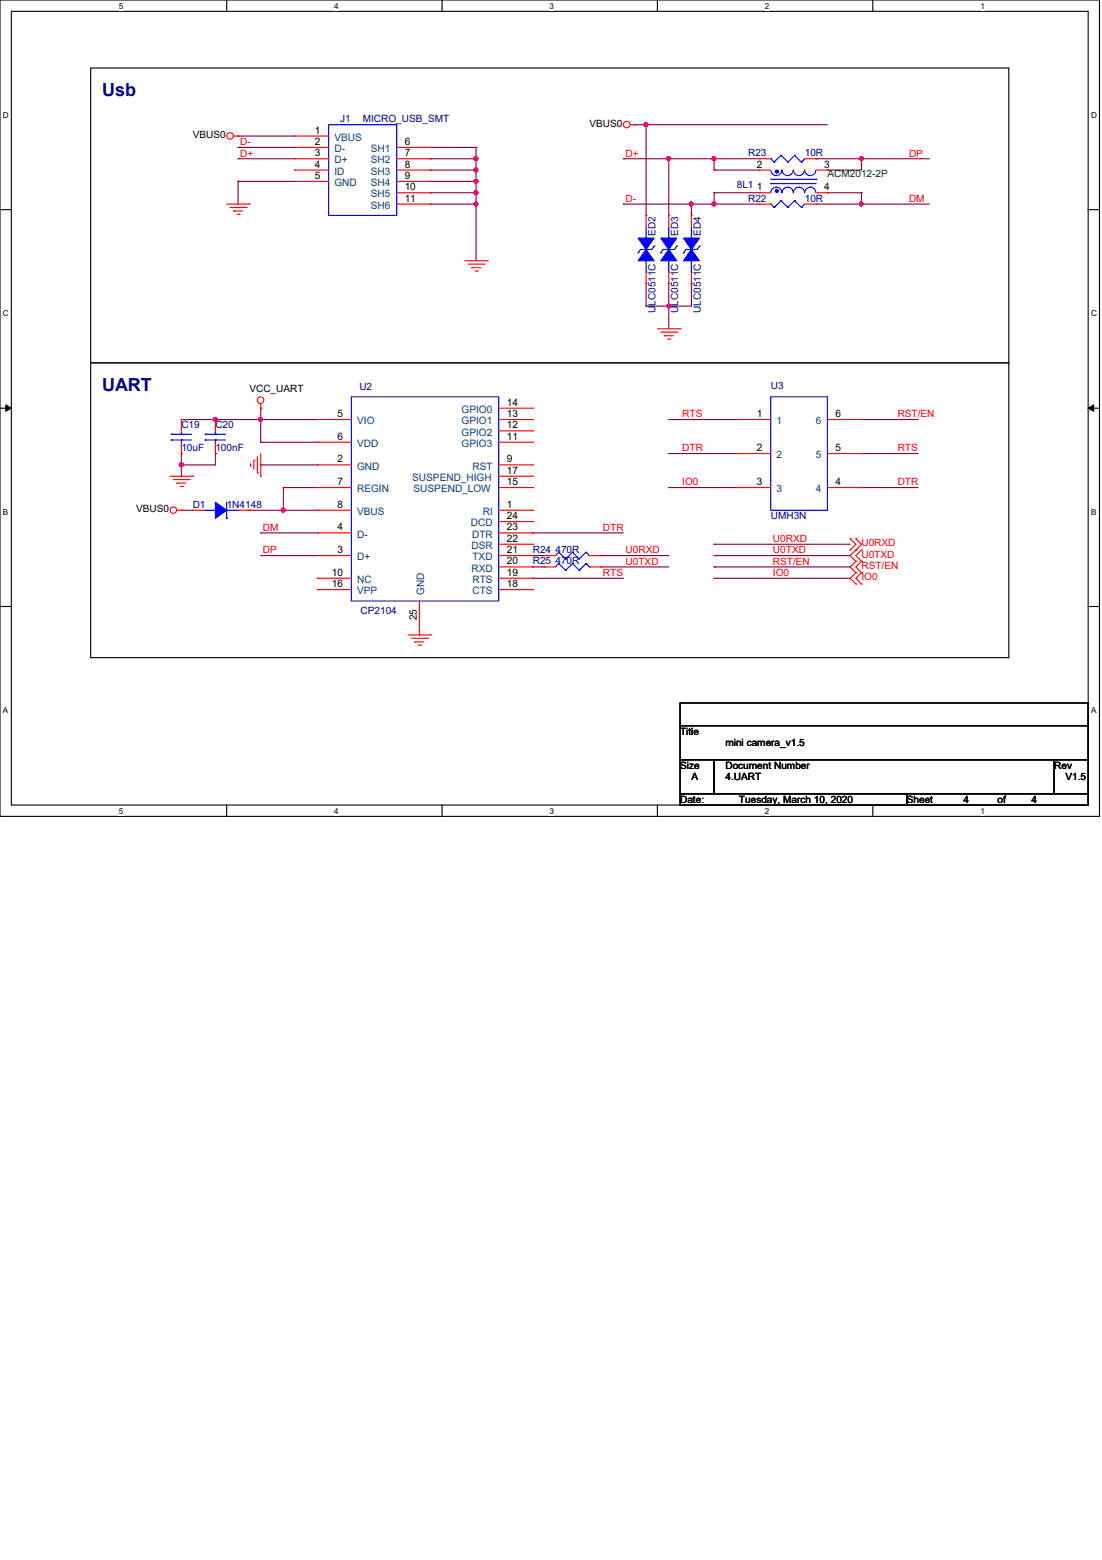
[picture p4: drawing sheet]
<svg xmlns="http://www.w3.org/2000/svg" width="210mm" height="297mm" viewBox="0 0 210 297" stroke-linecap="round" stroke-linejoin="round" font-family="sans-serif">
<path d="M0 0h209.4v155.4h-209.4zM2.2 2.2h205.1v151.1h-205.1z" fill="none" stroke="#000" stroke-width=".21"/>
<g fill="#fff">
<path d="M22.6 .3h.9v1.7h-.9z"/>
<path d="M22.6 153.5h.9v1.8h-.9z"/>
</g>
<path d="M43.2 0v2.2M43.2 153.3v2.1" fill="none" stroke="#000" stroke-width=".21"/>
<g fill="#fff">
<path d="M63.7 .3h.8v1.7h-.8z"/>
<path d="M63.7 153.5h.8v1.8h-.8z"/>
</g>
<path d="M84.2 0v2.2M84.2 153.3v2.1" fill="none" stroke="#000" stroke-width=".21"/>
<g fill="#fff">
<path d="M104.7 .3h.8v1.7h-.8z"/>
<path d="M104.7 153.5h.8v1.8h-.8z"/>
</g>
<path d="M125.2 0v2.2M125.2 153.3v2.1" fill="none" stroke="#000" stroke-width=".21"/>
<g fill="#fff">
<path d="M145.7 .3h.9v1.7h-.9z"/>
<path d="M145.7 153.5h.9v1.8h-.9z"/>
</g>
<path d="M166.2 0v2.2M166.2 153.3v2.1" fill="none" stroke="#000" stroke-width=".21"/>
<g fill="#fff">
<path d="M186.7 .3h.9v1.7h-.9z"/>
<path d="M186.7 153.5h.9v1.8h-.9z"/>
<path d="M.6 21h1.1v1.8h-1.1z"/>
<path d="M207.8 21h1.1v1.8h-1.1z"/>
<path d="M.6 58.8h1.1v1.7h-1.1z"/>
<path d="M207.8 58.8h1.1v1.7h-1.1z"/>
</g>
<path d="M0 39.9h2.2M207.3 39.9h2.1" fill="none" stroke="#000" stroke-width=".21"/>
<g fill="#fff">
<path d="M.6 96.6h1v1.7h-1z"/>
<path d="M207.8 96.6h1v1.7h-1z"/>
</g>
<path d="M0 77.7h2.2M207.3 77.7h2.1" fill="none" stroke="#000" stroke-width=".21"/>
<path d="M1.1 77.1l1.1 .6-1.1 .6zM207.3 77.7l1-.6v1.2z" fill="#000"/>
<path d="M1.1 77.1l1.1 .6-1.1 .6zM207.3 77.7l1-.6v1.2z" fill="none" stroke="#000" stroke-width=".19"/>
<g fill="#fff">
<path d="M.6 134.4h.9v1.7h-.9z"/>
<path d="M207.8 134.4h1v1.7h-1z"/>
</g>
<path d="M17.3 13h174.9v56.1h-174.9zM17.3 69.1h174.9v56.1h-174.9zM0 115.5h2.2M207.3 115.5h2.1" fill="none" stroke="#000" stroke-width=".21"/>
<path d="M136 30.2h.1M136 30.2h8.7" fill="none" stroke="#7f003f" stroke-width=".21"/>
<circle cx="136" cy="30.2" r=".4" fill="#f0f"/>
<circle cx="136" cy="30.2" r=".4" fill="none" stroke="#f0f" stroke-width=".21"/>
<path d="M164.1 38.9h.1M164.1 38.9h12.9" fill="none" stroke="#7f003f" stroke-width=".21"/>
<circle cx="164.1" cy="38.8" r=".4" fill="#f0f"/>
<circle cx="164.1" cy="38.8" r=".4" fill="none" stroke="#f0f" stroke-width=".21"/>
<path d="M164.1 30.2h.1M164.1 30.2h12.9" fill="none" stroke="#7f003f" stroke-width=".21"/>
<circle cx="164.1" cy="30.2" r=".4" fill="#f0f"/>
<circle cx="164.1" cy="30.2" r=".4" fill="none" stroke="#f0f" stroke-width=".21"/>
<g fill="none" stroke="#7f003f" stroke-width=".21">
<path d="M131.7 38.9h.1M131.7 38.9h4.3M136 32.4h.1M136 36.7h.1M136 32.4h8.7M136 36.7h8.7M155.4 30.2h.1M155.4 30.2h8.7M157.6 32.4h.1M157.6 36.7h.1M157.6 36.7h6.5M164.1 30.2h.1"/>
<path d="M164.1 36.7h.1M164.1 30.2v2.2h-6.5M164.1 36.7v2.2"/>
</g>
<circle cx="136" cy="38.8" r=".4" fill="#f0f"/>
<circle cx="136" cy="38.8" r=".4" fill="none" stroke="#f0f" stroke-width=".21"/>
<circle cx="131.7" cy="38.8" r=".4" fill="#f0f"/>
<circle cx="131.7" cy="38.8" r=".4" fill="none" stroke="#f0f" stroke-width=".21"/>
<g fill="none" stroke="#7f003f" stroke-width=".21">
<path d="M118.7 30.2h.1M118.7 38.9h.1M118.7 38.9h13M118.7 30.2h8.7M127.4 30.2h.1M127.4 30.2v10.8M131.7 38.9h.1M131.7 38.9v2.1M136 30.2h.1M136 36.7h.1M136 30.2v2.2M136 36.7v2.2"/>
<path d="M155.4 38.9h.1M155.4 38.9h8.7M127.4 58.3h.1M127.4 58.3v4.3"/>
</g>
<circle cx="127.4" cy="58.3" r=".4" fill="#f0f"/>
<circle cx="127.4" cy="58.3" r=".4" fill="none" stroke="#f0f" stroke-width=".21"/>
<path d="M82 28.1h.1M82 28.1h8.7M90.7 30.2h.1M90.7 30.2v2.2M127.4 58.3h.1M127.4 54h.1M127.4 54v4.3M131.7 54h.1M131.7 54v4.3h-4.3" fill="none" stroke="#7f003f" stroke-width=".21"/>
<circle cx="90.7" cy="30.2" r=".4" fill="#f0f"/>
<circle cx="90.7" cy="30.2" r=".4" fill="none" stroke="#f0f" stroke-width=".21"/>
<path d="M82 30.2h.1M82 32.4h.1M82 30.2h8.7M82 32.4h8.7M90.7 32.4h.1M90.7 32.4v2.1" fill="none" stroke="#7f003f" stroke-width=".21"/>
<circle cx="90.7" cy="32.4" r=".4" fill="#f0f"/>
<circle cx="90.7" cy="32.4" r=".4" fill="none" stroke="#f0f" stroke-width=".21"/>
<path d="M82 34.5h.1M82 34.5h8.7M90.7 38.9h.1M90.7 38.9v10.8" fill="none" stroke="#7f003f" stroke-width=".21"/>
<circle cx="90.7" cy="38.8" r=".4" fill="#f0f"/>
<circle cx="90.7" cy="38.8" r=".4" fill="none" stroke="#f0f" stroke-width=".21"/>
<g fill="none" stroke="#7f003f" stroke-width=".21">
<path d="M45.3 34.5h.1M45.3 30.2h.1M45.3 28.1h.1M45.3 25.9h.1M45.3 34.5h10.8M45.3 34.5v4.4M45.3 30.2h10.8M45.3 28.1h10.8M45.3 25.9h10.8M82 36.7h.1M82 38.9h.1M82 38.9h8.7"/>
<path d="M90.7 34.5h.1M90.7 34.5v2.2h-8.7"/>
</g>
<circle cx="90.7" cy="34.5" r=".4" fill="#f0f"/>
<circle cx="90.7" cy="34.5" r=".4" fill="none" stroke="#f0f" stroke-width=".21"/>
<path d="M90.7 28.1h.1M90.7 36.7h.1M90.7 28.1v2.1M90.7 36.7v2.2" fill="none" stroke="#7f003f" stroke-width=".21"/>
<circle cx="90.7" cy="36.7" r=".4" fill="#f0f"/>
<circle cx="90.7" cy="36.7" r=".4" fill="none" stroke="#f0f" stroke-width=".21"/>
<path d="M123.1 23.7h.1M123.1 23.7h34.5" fill="none" stroke="#7f003f" stroke-width=".21"/>
<circle cx="123" cy="23.7" r=".4" fill="#f0f"/>
<circle cx="123" cy="23.7" r=".4" fill="none" stroke="#f0f" stroke-width=".21"/>
<path d="M123.1 23.7h.1M123.1 23.7v17.3M123.1 54h.1M123.1 58.3h.1M123.1 54v4.3M123.1 58.3h4.3M54 97.2h.1M54 97.2h6.5" fill="none" stroke="#7f003f" stroke-width=".21"/>
<circle cx="54" cy="97.1" r=".4" fill="#f0f"/>
<circle cx="54" cy="97.1" r=".4" fill="none" stroke="#f0f" stroke-width=".21"/>
<g fill="none" stroke="#7f003f" stroke-width=".21">
<path d="M49.7 77.7h.1M49.7 79.9h.1M49.7 77.7v6.5M49.7 79.9h10.8M49.7 88.5h.1M49.7 84.2h.1M49.7 88.5h10.8M49.7 84.2h10.8M54 92.8h.1M54 92.8h6.5M49.7 101.5h.1M49.7 105.8h.1"/>
<path d="M49.7 101.5h10.8M49.7 105.8h10.8M101.5 101.5h.1M101.5 110.1h.1M101.5 101.5h17.2M101.5 110.1h17.2"/>
</g>
<circle cx="49.6" cy="79.9" r=".4" fill="#f0f"/>
<circle cx="49.6" cy="79.9" r=".4" fill="none" stroke="#f0f" stroke-width=".21"/>
<path d="M41 79.9h.1M41 79.9h8.7" fill="none" stroke="#7f003f" stroke-width=".21"/>
<circle cx="41" cy="79.9" r=".4" fill="#f0f"/>
<circle cx="41" cy="79.9" r=".4" fill="none" stroke="#f0f" stroke-width=".21"/>
<path d="M34.5 86.4h.1M34.5 88.5h.1M34.5 86.4v2.1M41 86.4h.1M41 86.4v2.1h-6.5" fill="none" stroke="#7f003f" stroke-width=".21"/>
<circle cx="34.5" cy="88.5" r=".4" fill="#f0f"/>
<circle cx="34.5" cy="88.5" r=".4" fill="none" stroke="#f0f" stroke-width=".21"/>
<g fill="none" stroke="#7f003f" stroke-width=".21">
<path d="M120.9 23.7h.1M120.9 23.7h2.2M127.4 30.2h.1M127.4 30.2h8.6M136 38.9h.1M136 38.9h8.7M34.5 79.9h.1M34.5 79.9h6.5M127.4 79.9h.1M127.4 79.9h12.9M164.1 79.9h.1M164.1 79.9h10.8"/>
<path d="M34.5 88.5h.1M34.5 97.2h.1M34.5 88.5v2.2M34.5 97.2h2.2M47.5 97.2h.1M54 92.8h.1M54 92.8v4.4h-6.5M127.4 92.8h.1M127.4 86.4h.1M127.4 92.8h12.9M127.4 86.4h12.9M164.1 92.8h.1"/>
<path d="M164.1 86.4h.1M164.1 92.8h10.8M164.1 86.4h10.8M101.5 105.8h.1M101.5 107.9h.1M101.5 105.8h2.1M101.5 107.9h2.1M114.4 105.8h.1M114.4 107.9h.1M114.4 105.8h13M114.4 107.9h13M136 105.8h.1"/>
<path d="M136 103.6h.1M136 107.9h.1M136 110.1h.1M136 105.8h25.9M136 107.9h25.9M136 103.6h25.9M136 110.1h25.9"/>
</g>
<circle cx="127.4" cy="30.2" r=".4" fill="#f0f"/>
<circle cx="127.4" cy="30.2" r=".4" fill="none" stroke="#f0f" stroke-width=".21"/>
<g fill="none" stroke="#f00" stroke-width=".21">
<path d="M43.2 38.9h4.3M43.8 39.5h3.1M44.5 25.9h.8M45.3 25.9h.1M46.9 39.5h.1M47.5 38.9h.1M120.1 23.7h.8M120.9 23.7h.1M44.5 40.2h.1M44.5 40.2h1.7M45.1 40.8h.5M45.6 40.8h.1"/>
<path d="M88.5 49.7h4.3M89.2 50.3h3M89.8 51h.1M89.8 51h1.7M90.5 51.6h.4M90.9 51.6h.1M92.2 50.3h.1M92.8 49.7h.1M49.7 77.7h.1M49.7 76.9v.8M125.2 62.6h4.3M125.9 63.2h3"/>
<path d="M126.5 63.9h.1M126.5 63.9h1.7M127.2 64.6h.4M127.6 64.6h.1M128.9 63.2h.1M129.5 62.6h.1M32.4 90.7h4.3M33 91.3h3.1M33.7 92h.1M33.7 97.2h.8M33.7 92h1.7M34.3 92.6h.5"/>
<path d="M34.5 97.2h.1M34.8 92.6h.1M36.1 91.3h.1M36.7 90.7h.1M47.7 88.7h.1M47.7 88.3v.4M48.3 87.7h.1M48.3 87.7v1.7M49 90h.1M49 87v3M49.7 90.7h.1M49.7 86.4v4.3"/>
<path d="M161.9 104.7h.1M161.9 102.6h.1M161.9 102.6l1.1 1-1.1 1.1M163 104.7h.1M163 102.6h.1M163 106.9h.1M163 109.1h.1M163 111.2h.1M163 102.6l1.1 1-1.1 1.1M163 104.7l-1.1 1.1 1.1 1.1M163 106.9l-1.1 1 1.1 1.2M163 109.1l-1.1 1 1.1 1.1"/>
<path d="M164.1 106.9h.1M164.1 104.7h.1M164.1 109.1h.1M164.1 111.2h.1M164.1 104.7l-1.1 1.1 1.1 1.1M164.1 106.9l-1.1 1 1.1 1.2M164.1 109.1l-1.1 1 1.1 1.1M77.7 120.9h4.3M78.4 121.5h3M79 122.2h.1M79 122.2h1.7M79.7 122.9h.4"/>
<path d="M80.1 122.9h.1M81.4 121.5h.1M82 120.9h.1"/>
<circle cx="43.8" cy="25.9" r=".63"/>
<circle cx="119.4" cy="23.7" r=".63"/>
<circle cx="49.6" cy="76.2" r=".63"/>
<circle cx="33" cy="97.1" r=".63"/>
</g>
<path d="M129.5 133.9h77.8v4.3h-77.8zM129.5 138.2h77.8v6.5h-77.8zM129.5 144.7h6.5v6.4h-6.5zM129.5 151.1h43.2v2.2h-43.2zM136 144.7h64.8v6.4h-64.8zM172.7 151.1h34.6v2.2h-34.6zM200.8 144.7h6.5v6.4h-6.5z" fill="none" stroke="#000" stroke-width=".21"/>
<path d="M146.8 32.4a1.08 1.08 0 0 0 1.1 1 1.08 1.08 0 0 0 1.1-1 1.06 1.06 0 0 0 1 1 1.06 1.06 0 0 0 1.1-1M146.8 36.7a1.06 1.06 0 0 1 1.1-1.1 1.06 1.06 0 0 1 1 1.1 1.08 1.08 0 0 1 1.1-1.1 1.08 1.08 0 0 1 1.1 1.1M146.8 35h.1M146.8 34.1h8.6M146.8 35h8.6M151.1 32.4a1.06 1.06 0 0 0 1.1 1 1.06 1.06 0 0 0 1-1M151.1 36.7a1.06 1.06 0 0 1 1.1-1.1 1.06 1.06 0 0 1 1 1.1M153.3 32.4a1.06 1.06 0 0 0 1 1 1.06 1.06 0 0 0 1.1-1M153.3 36.7a1.06 1.06 0 0 1 1-1.1 1.06 1.06 0 0 1 1.1 1.1M155.4 34.1h.1" fill="none" stroke="#00f" stroke-width=".21"/>
<circle cx="148" cy="36.4" r=".31" fill="#00f"/>
<circle cx="148" cy="36.4" r=".31" fill="none" stroke="#00f" stroke-width=".21"/>
<circle cx="148" cy="32.7" r=".31" fill="#00f"/>
<g fill="none" stroke="#00f" stroke-width=".21">
<path d="M38.9 97.2h2.1M41 97.2h.1M43.2 98.7h.1M43.2 95.6v3.1M43.2 97.2h2.1M45.3 97.2h.1"/>
<circle cx="148" cy="32.7" r=".31"/>
</g>
<path d="M144.7 36.7h.1M144.7 32.4h.1M144.7 36.7h2.1M144.7 32.4h2.1M155.4 36.7h2.2M155.4 32.4h2.2M157.6 36.7h.1M157.6 32.4h.1" fill="none" stroke="#f00" stroke-width=".21"/>
<path d="M41 95.6l2.2 1.6-2.2 1.5z" fill-rule="evenodd" fill="#00f"/>
<g fill="none" stroke="#00f" stroke-width=".21">
<path d="M62.6 23.7h13v17.3h-13zM122 47.5h.1M122 47.5h2.2M123.1 45.3h.1M123.1 51.8h.1M123.1 43.2v2.1M123.1 49.7v2.1M66.9 75.6h28.1v38.8h-28.1zM41 95.6l2.2 1.6-2.2 1.5zM106.4 107.3h.1M106.4 107.3l-.6 .6M106.4 107.3l1.3 1.3"/>
<path d="M107.7 108.6h.1M109.1 107.3h.1M109.1 107.3l-1.4 1.3M109.1 107.3l1.2 1.3M110.3 108.6h.1M111.6 107.3h.1M111.6 107.3l-1.3 1.3M111.6 107.3l.7 .6M112.3 107.9h.1"/>
</g>
<g fill="none" stroke="#f00" stroke-width=".21">
<path d="M56.1 25.9h.1M56.1 28.1h.1M56.1 30.2h.1M56.1 32.4h.1M56.1 34.5h.1M56.1 25.9h6.5M56.1 28.1h6.5M56.1 30.2h6.5M56.1 32.4h6.5M56.1 34.5h6.5M75.6 28.1h6.4M75.6 30.2h6.4"/>
<path d="M75.6 32.4h6.4M75.6 34.5h6.4M75.6 36.7h6.4M75.6 38.9h6.4M82 28.1h.1M82 30.2h.1M82 32.4h.1M82 34.5h.1M82 36.7h.1M82 38.9h.1M60.5 79.9h.1M60.5 79.9h6.4"/>
<path d="M95 79.9h6.5M95 77.7h6.5M101.5 77.7h.1M101.5 79.9h.1M36.7 97.2h.1M36.7 97.2h2.2M45.3 97.2h2.2M47.5 97.2h.1M60.5 92.8h.1M60.5 84.2h.1M60.5 88.5h.1M60.5 97.2h.1"/>
<path d="M60.5 97.2h6.4M60.5 92.8h6.4M60.5 84.2h6.4M60.5 88.5h6.4M95 97.2h6.5M95 92.8h6.5M95 84.2h6.5M95 88.5h6.5M95 82h6.5M95 90.7h6.5M95 99.3h6.5M101.5 82h.1"/>
<path d="M101.5 84.2h.1M101.5 88.5h.1M101.5 90.7h.1M101.5 92.8h.1M101.5 97.2h.1M101.5 99.3h.1M60.5 101.5h.1M60.5 105.8h.1M60.5 112.3h.1M60.5 110.1h.1M60.5 101.5h6.4M60.5 105.8h6.4"/>
<path d="M60.5 112.3h6.4M60.5 110.1h6.4M79.9 114.4v6.5M95 101.5h6.5M95 105.8h6.5M95 112.3h6.5M95 103.6h6.5M95 107.9h6.5M95 110.1h6.5M101.5 101.5h.1M101.5 103.6h.1M101.5 105.8h.1"/>
<path d="M101.5 107.9h.1M101.5 110.1h.1M101.5 112.3h.1M103.6 107.9h.1M103.6 107.9h2.2M112.3 107.9h2.1M114.4 107.9h.1M79.9 120.9h.1"/>
</g>
<path d="M121.5 45.3h3.1l-1.5 2.2z" fill-rule="evenodd" fill="#00f"/>
<path d="M121.5 45.3h3.1l-1.5 2.2zM121.5 48.1h.1M122 47.5l-.5 .6M124.6 46.9h.1M124.6 46.9l-.4 .6" fill="none" stroke="#00f" stroke-width=".21"/>
<path d="M123.1 47.5l1.5 2.2h-3.1z" fill-rule="evenodd" fill="#00f"/>
<g fill="none" stroke="#00f" stroke-width=".21">
<path d="M146.8 30.2h.1M146.8 38.9h.1M146.8 30.2l.6 .7M146.8 38.9l.6 .6M147.4 30.9h.1M147.4 39.5h.1M148.8 29.6h.1M148.8 38.2h.1M148.8 29.6l1.3 1.3M148.8 29.6l-1.4 1.3M148.8 38.2l1.3 1.3M148.8 38.2l-1.4 1.3"/>
<path d="M150.1 30.9h.1M150.1 39.5h.1M151.3 29.6h.1M151.3 38.2h.1M151.3 29.6l1.4 1.3M151.3 29.6l-1.2 1.3M151.3 38.2l1.4 1.3M151.3 38.2l-1.2 1.3M152.7 30.9h.1M152.7 39.5h.1M153.3 30.2l-.6 .7M153.3 38.9l-.6 .6"/>
<path d="M123.1 47.5l1.5 2.2h-3.1zM126.3 47.5h.1M126.3 47.5h2.2M127.4 45.3h.1M127.4 51.8h.1M127.4 43.2v2.1M127.4 49.7v2.1M146.8 75.6h10.8v21.6h-10.8zM32.6 82.7h.1M32.6 83.8h.1M32.6 82.7h3.9M32.6 83.8h3.9"/>
<path d="M34.5 83.8h.1M34.5 82.7h.1M34.5 82v.7M34.5 83.8v.4M39.1 82.7h.1M39.1 83.8h.1M39.1 82.7h3.9M39.1 83.8h3.9M41 83.8h.1M41 82.7h.1M41 82v.7M41 83.8v.4"/>
<path d="M106.4 105.2h.1M106.4 105.2l-.6 .6M106.4 105.2l1.3 1.2M107.7 106.4h.1M109.1 105.2h.1M109.1 105.2l-1.4 1.2M109.1 105.2l1.2 1.2M110.3 106.4h.1M111.6 105.2h.1M111.6 105.2l-1.3 1.2M111.6 105.2l.7 .6M112.3 105.8h.1"/>
</g>
<g fill="none" stroke="#f00" stroke-width=".21">
<path d="M144.7 30.2h.1M144.7 38.9h.1M144.7 30.2h2.1M144.7 38.9h2.1M153.3 30.2h2.1M153.3 38.9h2.1M155.4 30.2h.1M155.4 38.9h.1M123.1 41h.1M123.1 54h.1M123.1 41v2.2M123.1 51.8v2.2"/>
<path d="M34.5 79.9h.1M34.5 79.9v2.1M41 79.9h.1M41 79.9v2.1M140.3 79.9h.1M140.3 79.9h6.5M157.6 79.9h6.5M164.1 79.9h.1M34.5 86.4h.1M34.5 84.2v2.2M41 86.4h.1M41 84.2v2.2"/>
<path d="M140.3 86.4h.1M140.3 92.8h.1M140.3 86.4h6.5M140.3 92.8h6.5M157.6 86.4h6.5M157.6 92.8h6.5M164.1 86.4h.1M164.1 92.8h.1M103.6 105.8h.1M103.6 105.8h2.2M112.3 105.8h2.1M114.4 105.8h.1"/>
</g>
<path d="M125.9 45.3h3l-1.5 2.2z" fill-rule="evenodd" fill="#00f"/>
<path d="M125.9 45.3h3l-1.5 2.2zM125.9 48.1h.1M126.3 47.5l-.4 .6M128.9 46.9h.1M128.9 46.9l-.4 .6" fill="none" stroke="#00f" stroke-width=".21"/>
<path d="M127.4 47.5l1.5 2.2h-3z" fill-rule="evenodd" fill="#00f"/>
<path d="M127.4 47.5l1.5 2.2h-3zM130.6 47.5h.1M130.6 47.5h2.2M131.7 45.3h.1M131.7 51.8h.1M131.7 43.2v2.1M131.7 49.7v2.1" fill="none" stroke="#00f" stroke-width=".21"/>
<path d="M127.4 41h.1M127.4 54h.1M127.4 41v2.2M127.4 51.8v2.2" fill="none" stroke="#f00" stroke-width=".21"/>
<path d="M130.2 45.3h3l-1.5 2.2z" fill-rule="evenodd" fill="#00f"/>
<path d="M130.2 45.3h3l-1.5 2.2zM130.2 48.1h.1M130.6 47.5l-.4 .6M133.2 46.9h.1M133.2 46.9l-.4 .6" fill="none" stroke="#00f" stroke-width=".21"/>
<path d="M131.7 47.5l1.5 2.2h-3z" fill-rule="evenodd" fill="#00f"/>
<path d="M131.7 47.5l1.5 2.2h-3z" fill="none" stroke="#00f" stroke-width=".21"/>
<path d="M131.7 41h.1M131.7 54h.1M131.7 41v2.2M131.7 51.8v2.2" fill="none" stroke="#f00" stroke-width=".21"/>
<circle cx="136" cy="30.2" r=".4" fill="#f0f"/>
<circle cx="136" cy="30.2" r=".4" fill="none" stroke="#f0f" stroke-width=".21"/>
<circle cx="164.1" cy="38.8" r=".4" fill="#f0f"/>
<circle cx="164.1" cy="38.8" r=".4" fill="none" stroke="#f0f" stroke-width=".21"/>
<circle cx="164.1" cy="30.2" r=".4" fill="#f0f"/>
<circle cx="164.1" cy="30.2" r=".4" fill="none" stroke="#f0f" stroke-width=".21"/>
<circle cx="136" cy="38.8" r=".4" fill="#f0f"/>
<circle cx="136" cy="38.8" r=".4" fill="none" stroke="#f0f" stroke-width=".21"/>
<circle cx="131.7" cy="38.8" r=".4" fill="#f0f"/>
<circle cx="131.7" cy="38.8" r=".4" fill="none" stroke="#f0f" stroke-width=".21"/>
<circle cx="127.4" cy="58.3" r=".4" fill="#f0f"/>
<circle cx="127.4" cy="58.3" r=".4" fill="none" stroke="#f0f" stroke-width=".21"/>
<circle cx="90.7" cy="30.2" r=".4" fill="#f0f"/>
<circle cx="90.7" cy="30.2" r=".4" fill="none" stroke="#f0f" stroke-width=".21"/>
<circle cx="90.7" cy="32.4" r=".4" fill="#f0f"/>
<circle cx="90.7" cy="32.4" r=".4" fill="none" stroke="#f0f" stroke-width=".21"/>
<circle cx="90.7" cy="38.8" r=".4" fill="#f0f"/>
<circle cx="90.7" cy="38.8" r=".4" fill="none" stroke="#f0f" stroke-width=".21"/>
<circle cx="90.7" cy="34.5" r=".4" fill="#f0f"/>
<circle cx="90.7" cy="34.5" r=".4" fill="none" stroke="#f0f" stroke-width=".21"/>
<circle cx="90.7" cy="36.7" r=".4" fill="#f0f"/>
<circle cx="90.7" cy="36.7" r=".4" fill="none" stroke="#f0f" stroke-width=".21"/>
<circle cx="123" cy="23.7" r=".4" fill="#f0f"/>
<circle cx="123" cy="23.7" r=".4" fill="none" stroke="#f0f" stroke-width=".21"/>
<circle cx="54" cy="97.1" r=".4" fill="#f0f"/>
<circle cx="54" cy="97.1" r=".4" fill="none" stroke="#f0f" stroke-width=".21"/>
<circle cx="49.6" cy="79.9" r=".4" fill="#f0f"/>
<circle cx="49.6" cy="79.9" r=".4" fill="none" stroke="#f0f" stroke-width=".21"/>
<circle cx="41" cy="79.9" r=".4" fill="#f0f"/>
<circle cx="41" cy="79.9" r=".4" fill="none" stroke="#f0f" stroke-width=".21"/>
<circle cx="34.5" cy="88.5" r=".4" fill="#f0f"/>
<circle cx="34.5" cy="88.5" r=".4" fill="none" stroke="#f0f" stroke-width=".21"/>
<circle cx="127.4" cy="30.2" r=".4" fill="#f0f"/>
<circle cx="127.4" cy="30.2" r=".4" fill="none" stroke="#f0f" stroke-width=".21"/>
<g font-size="3.4" fill="#00007f">
<text x="19.4" y="18.3">Usb</text>
<text x="19.4" y="74.4">UART</text>
</g>
<g font-size="1.9" fill="#00007f">
<text x="64.8" y="23.3">J1</text>
<text x="69.1" y="23.3">MICRO_USB_SMT</text>
<text x="142.5" y="29.8">R23</text>
<text x="153.3" y="29.8">10R</text>
<text x="140.3" y="35.8">8L1</text>
<text x="142.5" y="38.4">R22</text>
<text x="153.3" y="38.4">10R</text>
<text x="124.8" y="44.9" transform="rotate(-90 124.8 44.9)">ED2</text>
<text x="129.2" y="44.9" transform="rotate(-90 129.2 44.9)">ED3</text>
<text x="133.5" y="44.9" transform="rotate(-90 133.5 44.9)">ED4</text>
<text x="124.8" y="59.6" transform="rotate(-90 124.8 59.6)">ULC0511C</text>
<text x="129.2" y="59.6" transform="rotate(-90 129.2 59.6)">ULC0511C</text>
<text x="133.5" y="59.6" transform="rotate(-90 133.5 59.6)">ULC0511C</text>
<text x="68.5" y="74.3">U2</text>
<text x="146.8" y="74">U3</text>
<text x="34.5" y="81.6">C19</text>
<text x="41" y="81.6">C20</text>
<text x="34.5" y="85.9">10uF</text>
<text x="41" y="85.9">100nF</text>
<text x="36.7" y="96.7">D1</text>
<text x="43.2" y="96.7">1N4148</text>
<text x="146.8" y="98.8">UMH3N</text>
<text x="101.5" y="107.5">R25 470R</text>
<text x="101.5" y="105.3">R24 470R</text>
<text x="68.7" y="117">CP2104</text>
</g>
<g font-size="1.9">
<text x="36.7" y="26.3">VBUS0</text>
<text x="60" y="25.4">1</text>
<text x="60" y="27.6">2</text>
<text x="60" y="29.8">3</text>
<text x="77.1" y="27.6">6</text>
<text x="77.1" y="29.8">7</text>
<text x="112.3" y="24.1">VBUS0</text>
<text x="60" y="31.9">4</text>
<text x="60" y="34.1">5</text>
<text x="77.1" y="31.9">8</text>
<text x="77.1" y="34.1">9</text>
<text x="144.2" y="31.9">2</text>
<text x="157" y="31.9">3</text>
<text x="77.1" y="36.2">10</text>
<text x="77.1" y="38.4">11</text>
<text x="144.2" y="36.2">1</text>
<text x="157" y="36.2">4</text>
<text x="47.5" y="74.7">VCC_UART</text>
<text x="96.5" y="77.3">14</text>
<text x="64.3" y="79.4">5</text>
<text x="64.3" y="83.7">6</text>
<text x="96.5" y="79.4">13</text>
<text x="96.5" y="81.6">12</text>
<text x="96.5" y="83.7">11</text>
<text x="144.2" y="79.4">1</text>
<text x="159.1" y="79.4">6</text>
<text x="64.3" y="88.1">2</text>
<text x="96.5" y="88.1">9</text>
<text x="144.2" y="85.9">2</text>
<text x="159.1" y="85.9">5</text>
<text x="64.3" y="92.4">7</text>
<text x="96.5" y="90.2">17</text>
<text x="96.5" y="92.4">15</text>
<text x="144.2" y="92.4">3</text>
<text x="159.1" y="92.4">4</text>
<text x="25.9" y="97.5">VBUS0</text>
<text x="64.3" y="96.7">8</text>
<text x="64.3" y="101">4</text>
<text x="96.5" y="96.7">1</text>
<text x="96.5" y="98.8">24</text>
<text x="96.5" y="101">23</text>
<text x="64.3" y="105.3">3</text>
<text x="96.5" y="103.2">22</text>
<text x="96.5" y="105.3">21</text>
<text x="96.5" y="107.5">20</text>
<text x="63.2" y="111.8">16</text>
<text x="63.2" y="109.6">10</text>
<text x="96.5" y="109.6">19</text>
<text x="96.5" y="111.8">18</text>
<text x="79.4" y="118.1" transform="rotate(-90 79.4 118.1)">25</text>
<text x="129.5" y="139.9">Title</text>
<text x="138.2" y="142">mini camera_v1.5</text>
<text x="129.5" y="146.3">Size</text>
<text x="131.7" y="148.5">A</text>
<text x="138.2" y="146.3">Document Number</text>
<text x="138.2" y="148.5">4.UART</text>
<text x="200.8" y="146.3">Rev</text>
<text x="202.9" y="148.5">V1.5</text>
<text x="129.5" y="152.8">Date:</text>
<text x="140.8" y="152.8">Tuesday, March 10, 2020</text>
<text x="172.7" y="152.8">Sheet</text>
<text x="183.5" y="152.8">4</text>
<text x="190" y="152.8">of</text>
<text x="196.5" y="152.8">4</text>
</g>
<g font-size="1.9" fill="#f00">
<text x="45.8" y="29.8">D+</text>
<text x="45.8" y="27.6">D-</text>
<text x="119.2" y="29.8">D+</text>
<text x="173.1" y="29.8">DP</text>
<text x="119.2" y="38.4">D-</text>
<text x="173.1" y="38.4">DM</text>
<text x="130" y="79.5">RTS</text>
<text x="171" y="79.5">RST/EN</text>
<text x="130" y="85.9">DTR</text>
<text x="171" y="85.9">RTS</text>
<text x="130" y="92.4">IO0</text>
<text x="171" y="92.4">DTR</text>
<text x="50.1" y="101">DM</text>
<text x="114.9" y="101">DTR</text>
<text x="50.1" y="105.4">DP</text>
<text x="119.2" y="105.4">U0RXD</text>
<text x="119.2" y="107.5">U0TXD</text>
<text x="147.2" y="105.4">U0TXD</text>
<text x="147.2" y="103.2">U0RXD</text>
<text x="147.2" y="107.5">RST/EN</text>
<text x="164.1" y="104">U0RXD</text>
<text x="164.1" y="106.2">U0TXD</text>
<text x="114.9" y="109.7">RTS</text>
<text x="147.2" y="109.7">IO0</text>
<text x="164.1" y="108.3">RST/EN</text>
<text x="164.1" y="110.5">IO0</text>
</g>
<g font-size="1.9" fill="#003f7f">
<text x="63.7" y="26.8">VBUS</text>
<text x="63.7" y="29">D-</text>
<text x="70.7" y="29">SH1</text>
<text x="63.7" y="31.1">D+</text>
<text x="63.7" y="33.3">ID</text>
<text x="63.7" y="35.4">GND</text>
<text x="70.7" y="31.1">SH2</text>
<text x="70.7" y="33.3">SH3</text>
<text x="70.7" y="35.4">SH4</text>
<text x="70.7" y="37.6">SH5</text>
<text x="70.7" y="39.8">SH6</text>
<text x="68" y="80.8">VIO</text>
<text x="87.9" y="78.6">GPIO0</text>
<text x="87.9" y="80.8">GPIO1</text>
<text x="87.9" y="82.9">GPIO2</text>
<text x="147.9" y="80.8">1</text>
<text x="155.4" y="80.8">6</text>
<text x="68" y="85.1">VDD</text>
<text x="68" y="89.4">GND</text>
<text x="87.9" y="85.1">GPIO3</text>
<text x="90" y="89.4">RST</text>
<text x="147.9" y="87.2">2</text>
<text x="155.4" y="87.2">5</text>
<text x="68" y="93.7">REGIN</text>
<text x="78.5" y="91.6">SUSPEND_HIGH</text>
<text x="78.8" y="93.7">SUSPEND_LOW</text>
<text x="147.9" y="93.7">3</text>
<text x="155.4" y="93.7">4</text>
<text x="68" y="98">VBUS</text>
<text x="89.7" y="100.2">DCD</text>
<text x="92" y="98">RI</text>
<text x="68" y="102.4">D-</text>
<text x="68" y="106.7">D+</text>
<text x="89.8" y="104.5">DSR</text>
<text x="89.9" y="102.4">DTR</text>
<text x="90" y="106.7">TXD</text>
<text x="68" y="113.2">VPP</text>
<text x="68" y="111">NC</text>
<text x="80.8" y="113.3" transform="rotate(-90 80.8 113.3)">GND</text>
<text x="89.8" y="108.8">RXD</text>
<text x="90" y="111">RTS</text>
<text x="90" y="113.2">CTS</text>
</g>
<text font-size="1.9" fill="#003f00" x="157.6" y="33.7">ACM2012-2P</text>
<g font-size="1.6">
<text x="22.6" y="1.7">5</text>
<text x="63.7" y="1.7">4</text>
<text x="104.7" y="1.7">3</text>
<text x="145.7" y="1.7">2</text>
<text x="186.7" y="1.7">1</text>
<text x=".6" y="22.4">D</text>
<text x="207.8" y="22.4">D</text>
<text x=".6" y="60.2">C</text>
<text x="207.8" y="60.2">C</text>
<text x=".6" y="98">B</text>
<text x="207.8" y="98">B</text>
<text x=".6" y="135.8">A</text>
<text x="207.8" y="135.8">A</text>
<text x="22.6" y="154.9">5</text>
<text x="63.7" y="154.9">4</text>
<text x="104.7" y="154.9">3</text>
<text x="145.7" y="154.9">2</text>
<text x="186.7" y="154.9">1</text>
</g>
</svg>
